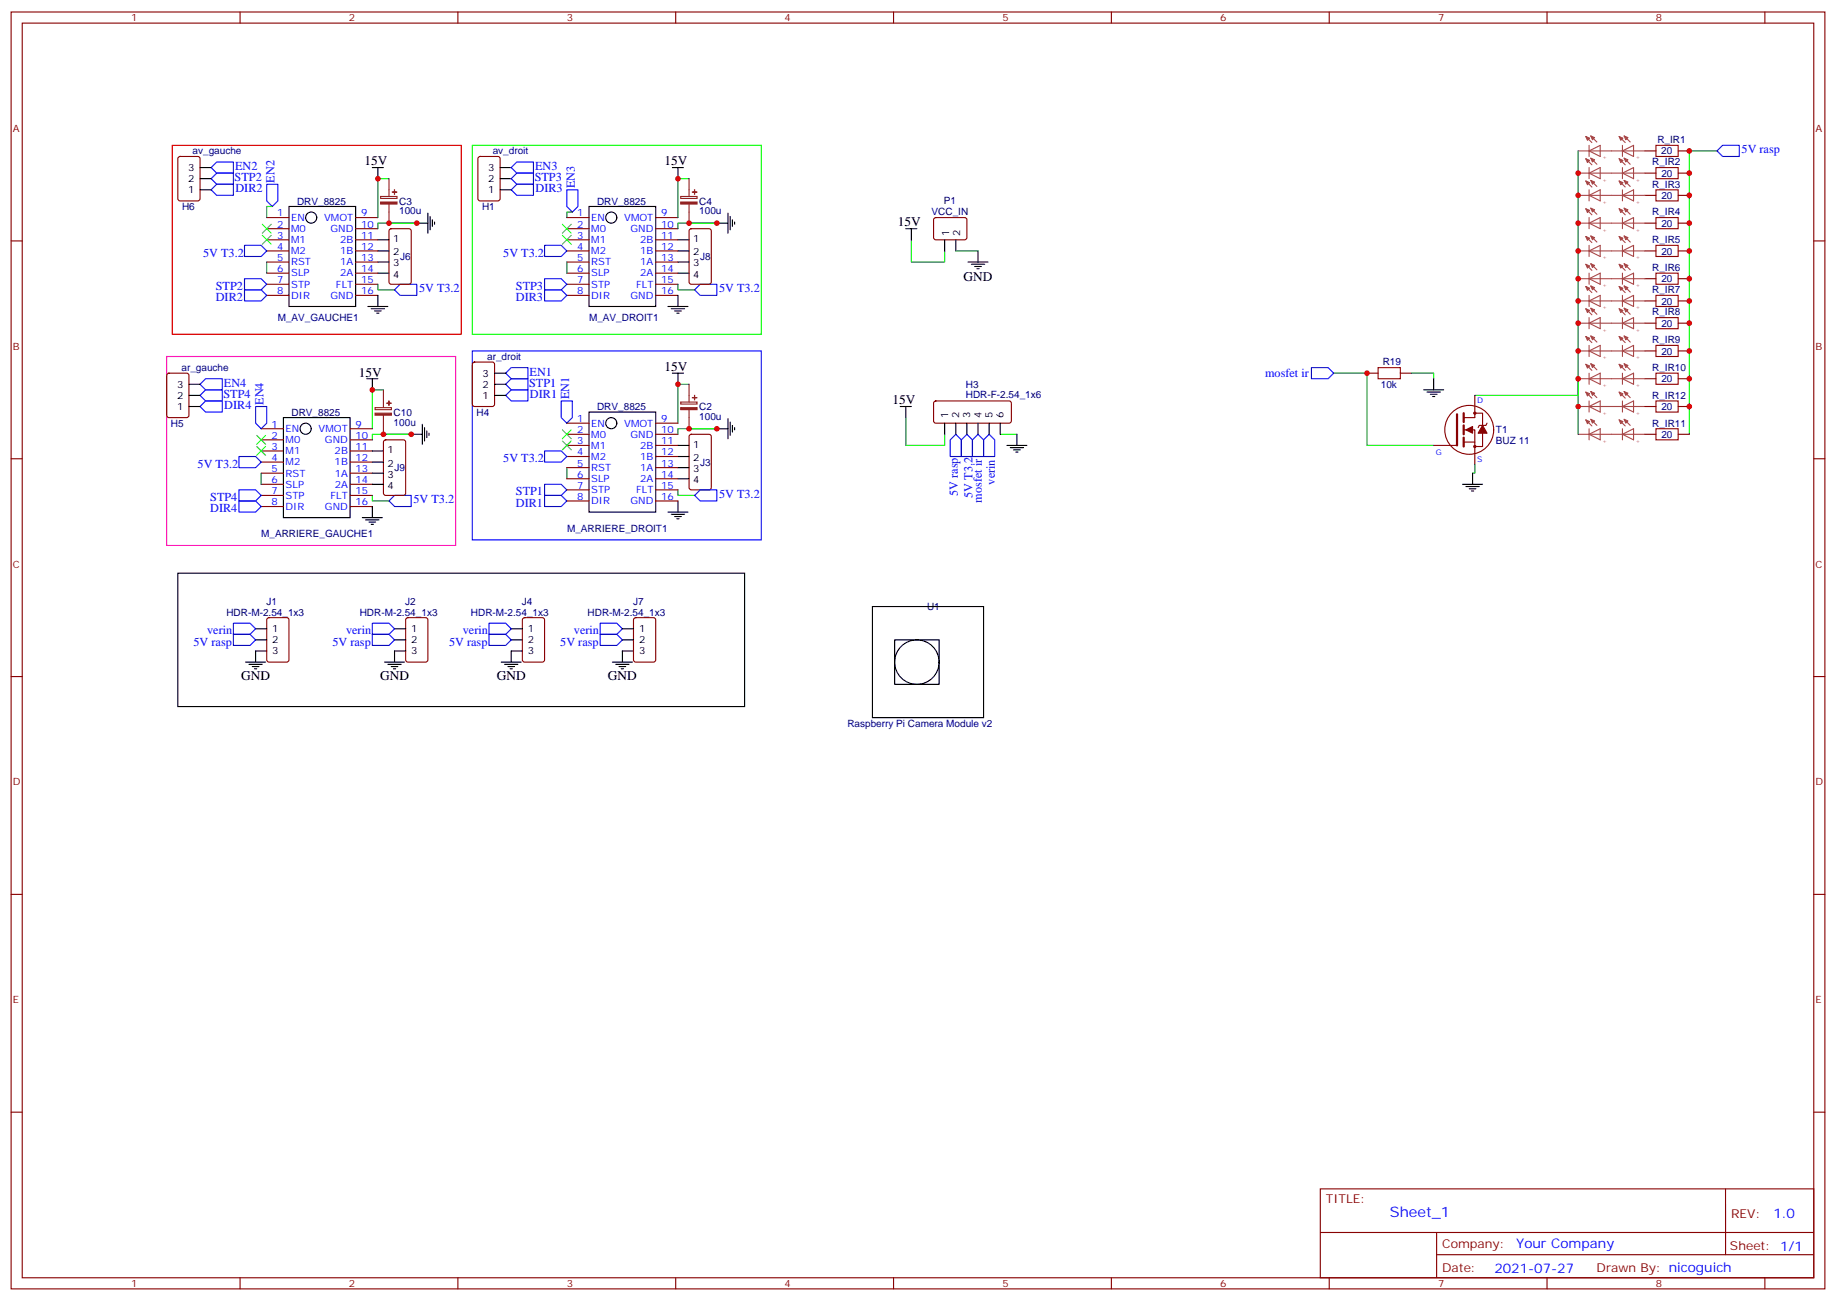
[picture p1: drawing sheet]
<svg xmlns="http://www.w3.org/2000/svg" width="583mm" height="413mm" viewBox="0 0 583 413" stroke-linecap="round" stroke-linejoin="round" font-family="sans-serif">
<g fill="none" stroke="#870000" stroke-width=".35">
<path d="M3.5 3.8h575.8v405.4h-575.8zM7.1 7.3h568.6v398.3h-568.6zM76.2 3.8v3.5M145.3 3.8v3.5M214.5 3.8v3.5M283.6 3.8v3.5M352.8 3.8v3.5M421.9 3.8v3.5M491.1 3.8v3.5M560.2 3.8v3.5M56.7 49.9l.4-.2h5.7l.6 .4 .1 13-.5 .6-5.9 .1-.6-.5-.1-12.9zM151.9 49.9l.5-.2h5.6l.7 .4v13l-.4 .6-5.9 .1-.7-.5v-12.9z"/>
<path d="M522.1 47.9h3.5M522.1 55h3.5M532.7 47.9h3.5M532.7 55h3.5M3.5 76.5h3.6M84.7 69.1h7M84.7 72.6h7M84.7 76.1h7M84.7 79.7h7M112.9 69.1h7M112.9 72.6h7M112.9 76.1h7"/>
<path d="M112.9 79.7h7M123.7 72.8l.5-.2h5.6l.7 .4v16.5l-.4 .7h-5.9l-.7-.4v-16.5zM179.9 69.1h7.1M179.9 72.6h7.1M179.9 76.1h7.1M179.9 79.7h7.1M208.1 69.1h7.1M208.1 72.6h7.1M208.1 76.1h7.1M208.1 79.7h7.1M219 72.8l.4-.2h5.7l.6 .4 .1 16.5-.5 .7h-5.9l-.6-.4-.1-16.5zM296.6 69.3l.4-.2h9.5l.4 .7v5.9l-.7 .4h-9.4l-.5-.7v-5.6z"/>
<path d="M522.1 79.7h3.5M522.1 62h3.5M522.1 70.8h3.5M532.7 79.7h3.5M532.7 62h3.5M532.7 70.8h3.5M575.7 76.5h3.6M84.7 83.2h7M84.7 86.7h7M84.7 90.2h7M84.7 93.8h7M112.9 83.2h7"/>
<path d="M112.9 86.7h7M112.9 90.2h7M112.9 93.8h7M179.9 83.2h7.1M179.9 86.7h7.1M179.9 90.2h7.1M179.9 93.8h7.1M208.1 83.2h7.1M208.1 86.7h7.1M208.1 90.2h7.1M208.1 93.8h7.1M522.1 88.5h3.5"/>
<path d="M522.1 95.5h3.5M532.7 88.5h3.5M532.7 95.5h3.5M53.2 118.7l.4-.2h5.7l.6 .4 .1 13-.5 .6-5.9 .1-.6-.5-.1-12.9zM150.2 115.1l.4-.2h5.7l.6 .5 .1 12.9-.5 .7h-5.9l-.6-.4-.1-13zM433.9 118.5h3.5M444.5 118.5h3.5M522.1 102.6h3.5M522.1 111.4h3.5M532.7 102.6h3.5M532.7 111.4h3.5M82.9 136.1h7.1"/>
<path d="M82.9 139.6h7.1M111.1 136.1h7.1M111.1 139.6h7.1M121.9 139.8l.5-.2h5.7l.6 .5 .1 16.5-.5 .6-5.9 .1-.6-.5-.1-16.5zM179.9 134.3h7.1M179.9 137.9h7.1M208.1 134.3h7.1M208.1 137.9h7.1M219 138.1l.4-.2h5.7l.6 .4 .1 16.5-.5 .6-5.9 .1-.6-.5-.1-16.4zM296.6 127.5l.4-.2h23.6l.4 .7v5.9l-.7 .4h-23.5l-.5-.7v-5.6zM464.6 136.5h3.5v3.8M468.1 131.2h2.5v3.8"/>
<path d="M468.1 125.5v7.1h-3.5M470.6 137.5v4.2h-2.5M472 134.3l-.3 .7h-2.2l-.3 .7M522.1 137.9h3.5M522.1 120.2h3.5M522.1 129h3.5M532.7 137.9h3.5M532.7 120.2h3.5M532.7 129h3.5M3.5 145.6h3.6M82.9 143.2h7.1M82.9 146.7h7.1"/>
<path d="M82.9 150.2h7.1M82.9 153.7h7.1M82.9 157.3h7.1M111.1 143.2h7.1M111.1 146.7h7.1M111.1 150.2h7.1M111.1 153.7h7.1M111.1 157.3h7.1M179.9 141.4h7.1M179.9 144.9h7.1M179.9 148.4h7.1M179.9 152h7.1"/>
<path d="M179.9 155.5h7.1M179.9 159h7.1M208.1 141.4h7.1M208.1 144.9h7.1M208.1 148.4h7.1M208.1 152h7.1M208.1 155.5h7.1M208.1 159h7.1M455.1 141.4h7M464.6 140.3h3.5M468.1 140.3v7.1M575.7 145.6h3.6"/>
<path d="M82.9 160.8h7.1M111.1 160.8h7.1M84.9 196.3l.5-.2h5.6l.7 .4v13l-.4 .6-5.9 .1-.7-.5v-12.9zM129 196.3l.5-.2h5.6l.7 .4v13l-.4 .6-5.9 .1-.7-.5v-12.9zM166 196.3l.5-.2h5.7l.6 .4 .1 13-.5 .6-5.9 .1-.6-.5-.1-12.9zM201.3 196.3l.5-.2h5.6l.7 .4v13l-.4 .6-5.9 .1-.7-.5v-12.9zM3.5 214.8h3.6M575.7 214.8h3.6M3.5 283.9h3.6M575.7 283.9h3.6M3.5 353.1h3.6M575.7 353.1h3.6"/>
<path d="M419.1 377.4h156.6v28.2h-156.6zM547.7 377.4v20.9M419.1 391.2h156.5M456 398.3h119.6M456 391.2v14.2M76.2 405.6v3.6M145.3 405.6v3.6M214.5 405.6v3.6M283.6 405.6v3.6M352.8 405.6v3.6M421.9 405.6v3.6M491.1 405.6v3.6"/>
<path d="M560.2 405.6v3.6"/>
<circle cx="466.4" cy="136.5" r="7.8"/>
</g>
<g fill="none" stroke="#000" stroke-width=".35">
<path d="M63.5 53.2h3.5M63.5 56.7h3.5M118.2 53.2h3.5M119.9 53.2v3.5M158.7 53.2h3.6M158.7 56.7h3.6M213.4 53.2h3.6M215.2 53.2v3.5M63.5 60.3h3.5M91.7 65.5h21.2v31.8h-21.2zM119.9 76.1h3.6M119.9 79.7h3.6"/>
<path d="M132.3 70.8h3.5M135.8 67.7v6.3M136.5 68.7v4.3M137.2 69.8v2.1M137.9 70.5v.7M158.7 60.3h3.6M187 65.5h21.1v31.8h-21.1zM215.2 76.1h3.5M215.2 79.7h3.5M227.5 70.8h3.6M231.1 67.7v6.3M231.8 68.7v4.3"/>
<path d="M232.5 69.8v2.1M233.2 70.5v.7M287.5 72.6h3.5M289.3 72.6v3.5M299.9 76.1v3.6M303.4 76.1v3.6M310.4 79.7v3.5M116.8 97.3h6.3M117.8 98h4.3M118.9 98.7h2.1M119.6 99.4h.7M119.9 83.2h3.6"/>
<path d="M119.9 86.7h3.6M119.9 93.8v3.5M212 97.3h6.4M213.1 98h4.2M214.1 98.7h2.2M214.8 99.4h.7M215.2 93.8v3.5M215.2 83.2h3.5M215.2 86.7h3.5M307.3 83.2h6.3M308.3 83.9h4.3M309.4 84.6h2.1"/>
<path d="M310.1 85.3h.7M157 118.5h3.5M213.4 118.5h3.6M215.2 118.5v3.5M60 125.5h3.5M60 122h3.5M60 129h3.5M90 132.6h21.1v31.7h-21.1zM116.4 120.2h3.5M118.2 120.2v3.6M130.5 137.9h3.6M134.1 134.7v6.3"/>
<path d="M134.8 135.7v4.3M135.5 136.8v2.1M136.2 137.5v.7M157 125.5h3.5M157 122h3.5M187 130.8h21.1v31.8h-21.1zM227.5 136.1h3.6M231.1 132.9v6.4M231.8 134v4.2M232.5 135v2.2M233.2 135.7v.8M285.8 129h3.5"/>
<path d="M287.5 129v3.6M299.9 134.3v3.6M303.4 134.3v3.6M306.9 134.3v3.6M310.4 134.3v3.6M314 134.3v3.6M317.5 134.3v3.6M322.8 137.9v3.5M451.9 123.8h6.4M453 124.5h4.2M454 125.2h2.1M454.7 125.9h.7"/>
<path d="M455.1 120.2v3.6M118.2 143.2h3.5M118.2 146.7h3.5M118.2 150.2h3.5M118.2 153.7h3.5M215.2 159v3.6M215.2 141.4h3.5M215.2 144.9h3.5M215.2 148.4h3.5M215.2 152h3.5M319.6 141.4h6.4M320.7 142.1h4.2"/>
<path d="M321.7 142.8h2.1M322.4 143.5h.7M464.3 153.7h6.3M465.3 154.4h4.2M466.4 155.2h2.1M467.1 155.9h.7M467.4 150.2v3.5M115 164.3h6.4M116.1 165h4.2M117.1 165.7h2.1M117.8 166.4h.7M118.2 160.8v3.5"/>
<path d="M212 162.6h6.4M213.1 163.3h4.2M214.1 164h2.2M214.8 164.7h.7M56.4 182h180v42.3h-180zM81.1 199.6h3.6M125.2 199.6h3.6M162.3 199.6h3.5M197.6 199.6h3.5M276.9 192.5h35.3v35.3h-35.3zM78 210.2h6.3M79 210.9h4.3"/>
<path d="M80.1 211.6h2.1M80.8 212.3h.7M81.1 203.1h3.6M84.7 206.7h-3.6v3.5M122.1 210.2h6.3M123.1 210.9h4.3M124.2 211.6h2.1M124.9 212.3h.7M125.2 203.1h3.6M128.8 206.7h-3.6v3.5M159.1 210.2h6.4M160.2 210.9h4.2"/>
<path d="M161.2 211.6h2.1M161.9 212.3h.7M162.3 203.1h3.5M165.8 206.7h-3.5v3.5M194.4 210.2h6.3M195.4 210.9h4.3M196.5 211.6h2.1M197.2 212.3h.7M197.6 203.1h3.5M201.1 206.7h-3.5v3.5M284 203.1h14.1v14.1h-14.1z"/>
<circle cx="98.8" cy="69.1" r="1.76"/>
<circle cx="194" cy="69.1" r="1.76"/>
<circle cx="97" cy="136.1" r="1.76"/>
<circle cx="194" cy="134.3" r="1.76"/>
<circle cx="291" cy="210.2" r="7.1"/>
</g>
<g fill="none" stroke="#008700" stroke-width=".35">
<path d="M123.5 56.7h-3.6v12.4M218.7 56.7h-3.5v12.4M500.9 47.9v77.6h-32.8M545 47.9h-8.8v90M86.4 65.5h-1.7v3.6M123.5 70.8h8.8h-12.4v1.8M181.7 67.3h-1.8v1.8M218.7 70.8h8.8h-12.3v1.8M289.3 76.1v7.1h10.6v-3.5M303.4 79.7h7M84.7 83.2v3.5M119.9 90.2v1.8h5.3"/>
<path d="M179.9 83.2v3.5M215.2 90.2v1.8h5.3M423.3 118.5h10.6v22.9h21.2M448 118.5h7.1v1.7M121.7 137.9h8.8h-12.3v1.7M121.7 123.8h-3.5v12.3M218.7 136.1h8.8h-12.3v1.8M218.7 122h-3.5v12.3M287.5 132.6v8.8h12.4v-3.5M317.5 137.9h5.3M500.9 120.2v17.7M82.9 150.2v3.5"/>
<path d="M118.2 157.3v1.7h5.3M179.9 148.4v3.6M215.2 155.5v1.8h5.3M468.1 147.4v2.8h-.7"/>
</g>
<path d="M123.5 56.7v5.7M218.7 56.7v5.7M120.8 62.4h5.2v.6h-5.2zM123.5 64.8v6M216.1 62.4h5.2v.6h-5.2zM218.7 64.8v6M119.1 129.4h5.1v.6h-5.1zM121.7 123.8v5.6M121.7 131.9v6M216.1 127.6h5.2v.7h-5.2zM218.7 122v5.6M218.7 130.1v6" fill="none" stroke="#8c2424" stroke-width=".35"/>
<g fill="#8c2424" stroke="#8c2424" stroke-width=".35">
<path d="M119.1 131.2h5.1v.6h-5.1z"/>
<path d="M122.8 128h1.4z"/>
<path d="M123.4 127.3l.1 1.4z"/>
<path d="M216.1 64.1h5.2v.7h-5.2z"/>
<path d="M219.8 61h1.4z"/>
<path d="M220.5 60.3v1.4z"/>
<path d="M120.8 64.1h5.2v.7h-5.2z"/>
<path d="M124.5 61h1.4z"/>
<path d="M125.2 60.3v1.4z"/>
<path d="M216.1 129.4h5.2v.6h-5.2z"/>
<path d="M219.8 126.2l1.4 .1z"/>
<path d="M220.5 125.5v1.4z"/>
</g>
<g fill="none" stroke="#00f" stroke-width=".35">
<path d="M68.8 58.5h5.3v3.5h-5.3l-1.8-1.7zM68.8 55h5.3v3.5h-5.3l-1.8-1.8zM68.8 51.4h5.3v3.6h-5.3l-1.8-1.8zM84.7 58.5h3.5v5.3l-1.8 1.7-1.7-1.7zM164 51.4h5.3v3.6h-5.3l-1.7-1.8zM164 55h5.3v3.5h-5.3l-1.7-1.8zM164 58.5h5.3v3.5h-5.3l-1.7-1.7zM545 47.9l1.8-1.8h5.3v3.6h-5.3zM77.6 77.9h5.3l1.8 1.8-1.8 1.7h-5.3zM172.9 77.9h5.3l1.7 1.8-1.7 1.7h-5.3zM179.9 60.3h3.5v5.2l-1.7 1.8-1.8-1.8zM77.6 88.5h5.3l1.8 1.7-1.8 1.8h-5.3z"/>
<path d="M77.6 92h5.3l1.8 1.8-1.8 1.7h-5.3zM125.2 92l1.8-1.8h5.3v3.6h-5.3zM172.9 88.5h5.3l1.7 1.7-1.7 1.8h-5.3zM172.9 92h5.3l1.7 1.8-1.7 1.7h-5.3zM222.2 90.2h5.3v3.6h-5.3l-1.7-1.8zM149.9 111.4h91.8v60h-91.8zM162.3 116.7h5.3v3.5h-5.3l-1.8-1.7zM416.3 116.7h5.3l1.7 1.8-1.7 1.7h-5.3zM63.5 129l1.8-1.7h5.3v3.5h-5.3zM63.5 125.5l1.8-1.7h5.3v3.5h-5.3zM63.5 122l1.8-1.8h5.3v3.6h-5.3zM81.1 129h3.6v5.3l-1.8 1.8-1.8-1.8z"/>
<path d="M160.5 125.5l1.8-1.7h5.3v3.5h-5.3zM160.5 122l1.8-1.8h5.3v3.6h-5.3zM178.2 127.3h3.5v5.3l-1.8 1.7-1.7-1.7zM303.4 137.9l1.8 1.7v5.3h-3.6v-5.3zM306.9 137.9l1.8 1.7v5.3h-3.5v-5.3zM310.4 137.9l1.8 1.7v5.3h-3.5v-5.3zM314 137.9l1.7 1.7v5.3h-3.5v-5.3zM75.8 155.5h5.3l1.8 1.8-1.8 1.7h-5.3zM75.8 159h5.3l1.8 1.8-1.8 1.8h-5.3zM75.8 144.9h5.3l1.8 1.8-1.8 1.7h-5.3zM123.5 159l1.7-1.7h5.3v3.5h-5.3zM172.9 157.3h5.3l1.7 1.7-1.7 1.8h-5.3z"/>
<path d="M172.9 153.7h5.3l1.7 1.8-1.7 1.8h-5.3zM172.9 143.2h5.3l1.7 1.7-1.7 1.8h-5.3zM220.5 157.3l1.7-1.8h5.3v3.5h-5.3zM74.1 197.8h5.3l1.7 1.8-1.7 1.8h-5.3zM118.2 197.8h5.3l1.7 1.8-1.7 1.8h-5.3zM155.2 197.8h5.3l1.8 1.8-1.8 1.8h-5.3zM190.5 197.8h5.3l1.8 1.8-1.8 1.8h-5.3zM74.1 201.4h5.3l1.7 1.7-1.7 1.8h-5.3zM118.2 201.4h5.3l1.7 1.7-1.7 1.8h-5.3zM155.2 201.4h5.3l1.8 1.7-1.8 1.8h-5.3zM190.5 201.4h5.3l1.8 1.7-1.8 1.8h-5.3z"/>
</g>
<path d="M52.9 113.2h91.7v59.9h-91.7z" fill="none" stroke="#f0f" stroke-width=".35"/>
<path d="M149.9 46.1h91.8v60h-91.8z" fill="none" stroke="#0f0" stroke-width=".35"/>
<path d="M54.7 46.1h91.7v60h-91.7z" fill="none" stroke="#f00" stroke-width=".35"/>
<path d="M462.5 131.5v9.9M464.6 131.2v2.8M464.6 135v2.9M464.6 138.9v2.8" fill="none" stroke="#870000" stroke-width=".71"/>
<g fill="#870000" stroke="#870000" stroke-width=".35">
<path d="M465.3 136.5l2.1-1.1v2.1z"/>
<path d="M470.6 135l1.4 2.5h-2.8z"/>
<circle cx="468.1" cy="131.2" r=".35"/>
<circle cx="468.1" cy="141.7" r=".35"/>
</g>
<g fill="none" stroke="#a10000" stroke-width=".35">
<path d="M525.6 46.1h7.1v3.6h-7.1zM525.6 53.2h7.1v3.5h-7.1zM525.6 60.3h7.1v3.5h-7.1zM525.6 69.1h7.1v3.5h-7.1zM525.6 77.9h7.1v3.5h-7.1zM525.6 86.7h7.1v3.5h-7.1zM525.6 93.8h7.1v3.5h-7.1zM437.4 116.7h7.1v3.5h-7.1zM525.6 100.8h7.1v3.6h-7.1zM525.6 109.6h7.1v3.6h-7.1zM525.6 118.5h7.1v3.5h-7.1zM525.6 136.1h7.1v3.5h-7.1z"/>
<path d="M525.6 127.3h7.1v3.5h-7.1z"/>
</g>
<g fill="none" stroke="#3c3" stroke-width=".35">
<path d="M83.3 74.7l2.8 2.8M83.3 71.2l2.8 2.8M86.1 74.7l-2.8 2.8M86.1 71.2l-2.8 2.8M178.5 74.7l2.8 2.8M178.5 71.2l2.8 2.8M181.3 74.7l-2.8 2.8M181.3 71.2l-2.8 2.8M81.5 138.2l2.8 2.8M84.3 138.2l-2.8 2.8M178.5 140l2.8 2.8M178.5 136.5l2.8 2.8"/>
<path d="M181.3 140l-2.8 2.8M181.3 136.5l-2.8 2.8M81.5 141.7l2.8 2.9M84.3 141.7l-2.8 2.9"/>
</g>
<g fill="none" stroke="#a64a4a" stroke-width=".35">
<path d="M500.9 47.9h7M500.9 55h7M503.4 43.3l1.9 2M503.4 50.4l1.9 1.9M503.4 57.4l1.9 2M504.4 47.9l3.5-1.8v3.6zM504.4 46.1v3.6M504.4 53.2v3.5M504.4 55l3.5-1.8v3.5zM504.9 43.1l2 2M504.9 50.2l2 1.9M504.9 57.3l2 1.9"/>
<path d="M508.1 47.9h10.4M508.1 55h10.4M513.9 43.3l2 2M513.9 50.4l2 1.9M513.9 57.4l2 2M515 47.9l3.5-1.8v3.6zM515 46.1v3.6M515 53.2v3.5M515 55l3.5-1.8v3.5zM515.5 43.1l2 2M515.5 50.2l2 1.9M515.5 57.3l2 1.9"/>
<path d="M518.6 47.9h3.5M518.6 55h3.5M500.9 62h7M500.9 70.8h7M500.9 79.7h7M503.4 66.3l1.9 1.9M503.4 75.1l1.9 1.9M504.4 60.3v3.5M504.4 69.1v3.5M504.4 77.9v3.5M504.4 62l3.5-1.7v3.5zM504.4 70.8l3.5-1.7v3.5z"/>
<path d="M504.4 79.7l3.5-1.8v3.5zM504.9 66.1l2 1.9M504.9 74.9l2 1.9M508.1 62h10.4M508.1 70.8h10.4M508.1 79.7h10.4M513.9 66.3l2 1.9M513.9 75.1l2 1.9M515 60.3v3.5M515 69.1v3.5M515 77.9v3.5M515 62l3.5-1.7v3.5z"/>
<path d="M515 70.8l3.5-1.7v3.5zM515 79.7l3.5-1.8v3.5zM515.5 66.1l2 1.9M515.5 74.9l2 1.9M518.6 62h3.5M518.6 70.8h3.5M518.6 79.7h3.5M500.9 88.5h7M500.9 95.5h7M503.4 83.9l1.9 1.9M503.4 90.9l1.9 2M503.4 98l1.9 1.9"/>
<path d="M504.4 86.7v3.5M504.4 93.8v3.5M504.4 88.5l3.5-1.8v3.5zM504.4 95.5l3.5-1.7v3.5zM504.9 83.7l2 2M504.9 90.8l2 1.9M504.9 97.8l2 2M508.1 88.5h10.4M508.1 95.5h10.4M513.9 83.9l2 1.9M513.9 90.9l2 2M513.9 98l2 1.9"/>
<path d="M515 86.7v3.5M515 93.8v3.5M515 88.5l3.5-1.8v3.5zM515 95.5l3.5-1.7v3.5zM515.5 83.7l2 2M515.5 90.8l2 1.9M515.5 97.8l2 2M518.6 88.5h3.5M518.6 95.5h3.5M500.9 102.6h7M500.9 111.4h7M503.4 106.8l1.9 2"/>
<path d="M503.4 115.6l1.9 2M504.4 100.8v3.6M504.4 109.6v3.6M504.4 118.5v3.5M504.4 102.6l3.5-1.8v3.6zM504.4 111.4l3.5-1.8v3.6zM504.9 106.6l2 2M504.9 115.5l2 1.9M508.1 102.6h10.4M508.1 111.4h10.4M513.9 106.8l2 2M513.9 115.6l2 2"/>
<path d="M515 100.8v3.6M515 109.6v3.6M515 118.5v3.5M515 102.6l3.5-1.8v3.6zM515 111.4l3.5-1.8v3.6zM515.5 106.6l2 2M515.5 115.5l2 1.9M518.6 102.6h3.5M518.6 111.4h3.5M500.9 120.2h7M500.9 137.9h7M500.9 129h7"/>
<path d="M503.4 133.3l1.9 1.9M503.4 124.5l1.9 1.9M504.4 127.3v3.5M504.4 136.1v3.5M504.4 120.2l3.5-1.7v3.5zM504.4 129l3.5-1.7v3.5zM504.4 137.9l3.5-1.8v3.5zM504.9 124.3l2 1.9M504.9 133.1l2 1.9M508.1 120.2h10.4M508.1 137.9h10.4M508.1 129h10.4"/>
<path d="M513.9 124.5l2 1.9M513.9 133.3l2 1.9M515 127.3v3.5M515 136.1v3.5M515 120.2l3.5-1.7v3.5zM515 129l3.5-1.7v3.5zM515 137.9l3.5-1.8v3.5zM515.5 133.1l2 1.9M515.5 124.3l2 1.9M518.6 120.2h3.5M518.6 137.9h3.5M518.6 129h3.5"/>
</g>
<g fill="#a64a4a" stroke="#a64a4a" stroke-width=".32">
<path d="M515.5 43.1l1.3 .6-.7 .7z"/>
<path d="M513.9 43.3l1.3 .6-.7 .7z"/>
<path d="M504.9 43.1l1.3 .6-.7 .7z"/>
<path d="M503.4 43.3l1.2 .6-.7 .7z"/>
<path d="M504.9 50.2l1.3 .5-.7 .7z"/>
<path d="M503.4 50.4l1.2 .5-.7 .7z"/>
<path d="M515.5 50.2l1.3 .5-.7 .7z"/>
<path d="M513.9 50.4l1.3 .5-.7 .7z"/>
<path d="M504.9 57.3l1.3 .5-.7 .7z"/>
<path d="M503.4 57.4l1.2 .6-.7 .7z"/>
<path d="M515.5 57.3l1.3 .5-.7 .7z"/>
<path d="M513.9 57.4l1.3 .6-.7 .7z"/>
<path d="M504.9 66.1l1.3 .5-.7 .7z"/>
<path d="M503.4 66.3l1.2 .5-.7 .7z"/>
<path d="M515.5 66.1l1.3 .5-.7 .7z"/>
<path d="M513.9 66.3l1.3 .5-.7 .7z"/>
<path d="M504.9 74.9l1.3 .5-.7 .7z"/>
<path d="M503.4 75.1l1.2 .5-.7 .7z"/>
<path d="M515.5 74.9l1.3 .5-.7 .7z"/>
<path d="M513.9 75.1l1.3 .5-.7 .7z"/>
<path d="M504.9 83.7l1.3 .5-.7 .7z"/>
<path d="M503.4 83.9l1.2 .5-.7 .7z"/>
<path d="M515.5 83.7l1.3 .5-.7 .7z"/>
<path d="M513.9 83.9l1.3 .5-.7 .7z"/>
<path d="M504.9 90.8l1.3 .5-.7 .7z"/>
<path d="M503.4 90.9l1.2 .6-.7 .7z"/>
<path d="M515.5 90.8l1.3 .5-.7 .7z"/>
<path d="M513.9 90.9l1.3 .6-.7 .7z"/>
<path d="M504.9 97.8l1.3 .6-.7 .7z"/>
<path d="M503.4 98l1.2 .5-.7 .7z"/>
<path d="M515.5 97.8l1.3 .6-.7 .7z"/>
<path d="M513.9 98l1.3 .5-.7 .7z"/>
<path d="M504.9 106.6l1.3 .6-.7 .7z"/>
<path d="M503.4 106.8l1.2 .6-.7 .7z"/>
<path d="M515.5 106.6l1.3 .6-.7 .7z"/>
<path d="M513.9 106.8l1.3 .6-.7 .7z"/>
<path d="M504.9 115.5l1.3 .5-.7 .7z"/>
<path d="M503.4 115.6l1.2 .6-.7 .7z"/>
<path d="M515.5 115.5l1.3 .5-.7 .7z"/>
<path d="M513.9 115.6l1.3 .6-.7 .7z"/>
<path d="M515.5 133.1l1.3 .5-.7 .7z"/>
<path d="M513.9 133.3l1.3 .5-.7 .7z"/>
<path d="M504.9 133.1l1.3 .5-.7 .7z"/>
<path d="M503.4 133.3l1.2 .5-.7 .7z"/>
<path d="M515.5 124.3l1.3 .5-.7 .7z"/>
<path d="M513.9 124.5l1.3 .5-.7 .7z"/>
<path d="M504.9 124.3l1.3 .5-.7 .7z"/>
<path d="M503.4 124.5l1.2 .5-.7 .7z"/>
</g>
<g fill="#c00">
<circle cx="118.2" cy="123.8" r=".88"/>
<circle cx="121.7" cy="137.9" r=".88"/>
<circle cx="130.5" cy="137.9" r=".88"/>
<circle cx="215.2" cy="56.7" r=".88"/>
<circle cx="218.7" cy="70.8" r=".88"/>
<circle cx="227.5" cy="70.8" r=".88"/>
<circle cx="119.9" cy="56.7" r=".88"/>
<circle cx="123.5" cy="70.8" r=".88"/>
<circle cx="132.3" cy="70.8" r=".88"/>
<circle cx="227.5" cy="136.1" r=".88"/>
<circle cx="218.7" cy="136.1" r=".88"/>
<circle cx="215.2" cy="122" r=".88"/>
<circle cx="433.9" cy="118.5" r=".88"/>
<circle cx="536.2" cy="47.9" r=".88"/>
<circle cx="536.2" cy="55" r=".88"/>
<circle cx="536.2" cy="62" r=".88"/>
<circle cx="536.2" cy="70.8" r=".88"/>
<circle cx="536.2" cy="79.7" r=".88"/>
<circle cx="536.2" cy="88.5" r=".88"/>
<circle cx="536.2" cy="95.5" r=".88"/>
<circle cx="536.2" cy="102.6" r=".88"/>
<circle cx="536.2" cy="111.4" r=".88"/>
<circle cx="500.9" cy="55" r=".88"/>
<circle cx="500.9" cy="62" r=".88"/>
<circle cx="500.9" cy="70.8" r=".88"/>
<circle cx="500.9" cy="79.7" r=".88"/>
<circle cx="500.9" cy="88.5" r=".88"/>
<circle cx="500.9" cy="95.5" r=".88"/>
<circle cx="500.9" cy="102.6" r=".88"/>
<circle cx="500.9" cy="120.2" r=".88"/>
<circle cx="500.9" cy="111.4" r=".88"/>
<circle cx="536.2" cy="120.2" r=".88"/>
<circle cx="536.2" cy="129" r=".88"/>
<circle cx="500.9" cy="129" r=".88"/>
</g>
<text font-size="4.6" fill="#00f" x="441.2" y="386.4">Sheet_1</text>
<g font-size="4.2">
<text x="115.7" y="52.5">15V</text>
<text x="211" y="52.5">15V</text>
<text x="285" y="71.9">15V</text>
<text x="305.9" y="89.3">GND</text>
<text x="113.9" y="119.5">15V</text>
<text x="211" y="117.8">15V</text>
<text x="283.3" y="128.3">15V</text>
<text x="76.6" y="215.8">GND</text>
<text x="120.6" y="215.8">GND</text>
<text x="157.7" y="215.8">GND</text>
<text x="193" y="215.8">GND</text>
</g>
<g font-size="4.2" fill="#00f">
<text x="562.9" y="386.7">1.0</text>
<text x="481.3" y="396.2">Your Company</text>
<text x="474.4" y="404">2021-07-27</text>
</g>
<g font-size="3.9" fill="#00f">
<text x="74.6" y="54">EN2</text>
<text x="169.9" y="54">EN3</text>
<text x="552.8" y="48.6">5V rasp</text>
<text x="74.5" y="57.5">STP2</text>
<text x="87.2" y="58" transform="rotate(-90 87.2 58)">EN2</text>
<text x="169.7" y="57.5">STP3</text>
<text x="182.4" y="59.7" transform="rotate(-90 182.4 59.7)">EN3</text>
<text x="74.7" y="61">DIR2</text>
<text x="170" y="61">DIR3</text>
<text x="64.5" y="81.5">5V T3.2</text>
<text x="159.7" y="81.5">5V T3.2</text>
<text x="68.5" y="92">STP2</text>
<text x="68.5" y="95.5">DIR2</text>
<text x="133" y="92.7">5V T3.2</text>
<text x="163.8" y="92">STP3</text>
<text x="163.8" y="95.5">DIR3</text>
<text x="228.3" y="92.7">5V T3.2</text>
<text x="168.1" y="119.2">EN1</text>
<text x="401.6" y="119.7">mosfet ir</text>
<text x="71.1" y="122.7">EN4</text>
<text x="168" y="122.7">STP1</text>
<text x="71" y="126.3">STP4</text>
<text x="71.2" y="129.8">DIR4</text>
<text x="83.6" y="128.5" transform="rotate(-90 83.6 128.5)">EN4</text>
<text x="168.2" y="126.3">DIR1</text>
<text x="180.7" y="126.7" transform="rotate(-90 180.7 126.7)">EN1</text>
<text x="62.7" y="148.5">5V T3.2</text>
<text x="159.7" y="146.7">5V T3.2</text>
<text x="315.7" y="153.8" transform="rotate(-90 315.7 153.8)">verin</text>
<text x="66.7" y="159">STP4</text>
<text x="131.2" y="159.7">5V T3.2</text>
<text x="163.8" y="160.8">DIR1</text>
<text x="163.8" y="157.3">STP1</text>
<text x="228.3" y="158">5V T3.2</text>
<text x="304" y="157.4" transform="rotate(-90 304 157.4)">5V rasp</text>
<text x="308.7" y="158" transform="rotate(-90 308.7 158)">5V T3.2</text>
<text x="311.7" y="159.6" transform="rotate(-90 311.7 159.6)">mosfet ir</text>
<text x="66.7" y="162.6">DIR4</text>
<text x="65.8" y="201.4">verin</text>
<text x="109.9" y="201.4">verin</text>
<text x="146.9" y="201.4">verin</text>
<text x="182.2" y="201.4">verin</text>
<text x="61.4" y="204.9">5V rasp</text>
<text x="105.5" y="204.9">5V rasp</text>
<text x="142.6" y="204.9">5V rasp</text>
<text x="177.8" y="204.9">5V rasp</text>
</g>
<g font-size="3.9" fill="#800">
<text x="420.9" y="382">TITLE:</text>
<text x="549.5" y="386.7">REV:</text>
<text x="457.8" y="396.2">Company:</text>
<text x="549.1" y="396.8">Sheet: 1/1</text>
<text x="457.8" y="403.9">Date:</text>
<text x="506.8" y="403.9">Drawn By: nicoguich</text>
</g>
<g font-size="3.2" fill="#800">
<text x="41.6" y="6.8">1</text>
<text x="110.8" y="6.8">2</text>
<text x="179.9" y="6.8">3</text>
<text x="249.1" y="6.8">4</text>
<text x="318.2" y="6.8">5</text>
<text x="387.3" y="6.8">6</text>
<text x="456.5" y="6.8">7</text>
<text x="525.6" y="6.8">8</text>
<text x="4.1" y="41.9">A</text>
<text x="576.3" y="41.9">A</text>
<text x="4.1" y="111.1">B</text>
<text x="576.3" y="111.1">B</text>
<text x="4.1" y="180.2">C</text>
<text x="576.3" y="180.2">C</text>
<text x="4.1" y="249.3">D</text>
<text x="576.3" y="249.3">D</text>
<text x="4.1" y="318.5">E</text>
<text x="576.3" y="318.5">E</text>
<text x="41.6" y="408.6">1</text>
<text x="110.8" y="408.6">2</text>
<text x="179.9" y="408.6">3</text>
<text x="249.1" y="408.6">4</text>
<text x="318.2" y="408.6">5</text>
<text x="387.3" y="408.6">6</text>
<text x="456.5" y="408.6">7</text>
<text x="525.6" y="408.6">8</text>
</g>
<g font-size="3.2" fill="#000080">
<text x="526.1" y="45.5">R_IR1</text>
<text x="61.1" y="49">av_gauche</text>
<text x="156.4" y="49">av_droit</text>
<text x="524.5" y="52.5">R_IR2</text>
<text x="527.3" y="49">20</text>
<text x="524.5" y="59.5">R_IR3</text>
<text x="527.4" y="56.1">20</text>
<text x="94.3" y="65">DRV_8825</text>
<text x="126.7" y="65">C3</text>
<text x="189.5" y="65">DRV_8825</text>
<text x="222" y="65">C4</text>
<text x="299.6" y="64.8">P1</text>
<text x="527.4" y="63.2">20</text>
<text x="57.8" y="66.7">H6</text>
<text x="126.7" y="68.1">100u</text>
<text x="153" y="66.7">H1</text>
<text x="222" y="68.1">100u</text>
<text x="295.7" y="68.4">VCC_IN</text>
<text x="524.5" y="68.4">R_IR4</text>
<text x="527.4" y="72">20</text>
<text x="524.5" y="77.2">R_IR5</text>
<text x="127" y="82.6">J6</text>
<text x="222.3" y="82.6">J8</text>
<text x="527.4" y="80.8">20</text>
<text x="524.5" y="86">R_IR6</text>
<text x="527.4" y="89.6">20</text>
<text x="524.5" y="93.1">R_IR7</text>
<text x="88.1" y="101.8">M_AV_GAUCHE1</text>
<text x="187" y="101.8">M_AV_DROIT1</text>
<text x="524.5" y="100.1">R_IR8</text>
<text x="527.4" y="96.7">20</text>
<text x="527.4" y="103.7">20</text>
<text x="524.5" y="108.9">R_IR9</text>
<text x="527.4" y="112.6">20</text>
<text x="57.6" y="117.8">ar_gauche</text>
<text x="154.6" y="114.3">ar_droit</text>
<text x="438.9" y="116">R19</text>
<text x="524.5" y="117.8">R_IR10</text>
<text x="306.6" y="123">H3</text>
<text x="438.3" y="123.1">10k</text>
<text x="527.4" y="121.4">20</text>
<text x="92.5" y="132">DRV_8825</text>
<text x="125" y="132">C10</text>
<text x="151.3" y="131.9">H4</text>
<text x="189.5" y="130.2">DRV_8825</text>
<text x="222" y="130.2">C2</text>
<text x="306.6" y="126.2">HDR-F-2.54_1x6</text>
<text x="524.5" y="126.6">R_IR12</text>
<text x="527.4" y="130.2">20</text>
<text x="54.3" y="135.5">H5</text>
<text x="125" y="135.1">100u</text>
<text x="222" y="133.3">100u</text>
<text x="474.8" y="137.6">T1</text>
<text x="524.5" y="135.4">R_IR11</text>
<text x="474.8" y="140.8">BUZ 11</text>
<text x="527.4" y="139">20</text>
<text x="125.3" y="149.6">J9</text>
<text x="222.3" y="147.8">J3</text>
<text x="82.9" y="170.6">M_ARRIERE_GAUCHE1</text>
<text x="180" y="168.8">M_ARRIERE_DROIT1</text>
<text x="71.9" y="195.4">HDR-M-2.54_1x3</text>
<text x="84.5" y="192.1">J1</text>
<text x="114.2" y="195.4">HDR-M-2.54_1x3</text>
<text x="128.6" y="192.1">J2</text>
<text x="149.5" y="195.4">HDR-M-2.54_1x3</text>
<text x="165.7" y="192.1">J4</text>
<text x="186.5" y="195.4">HDR-M-2.54_1x3</text>
<text x="201" y="192.1">J7</text>
<text x="294.3" y="193.6">U1</text>
<text x="269" y="230.6">Raspberry Pi Camera Module v2</text>
</g>
<g font-size="3.2">
<text x="59.7" y="54.3">3</text>
<text x="59.7" y="57.8">2</text>
<text x="155" y="54.3">3</text>
<text x="155" y="57.8">2</text>
<text x="59.7" y="61.3">1</text>
<text x="155" y="61.3">1</text>
<text x="124.8" y="76.8">1</text>
<text x="220" y="76.8">1</text>
<text x="301.3" y="74.8" transform="rotate(-90 301.3 74.8)">1</text>
<text x="304.8" y="74.8" transform="rotate(-90 304.8 74.8)">2</text>
<text x="124.8" y="81.1">2</text>
<text x="220" y="81.1">2</text>
<text x="124.8" y="84.6">3</text>
<text x="124.8" y="88.1">4</text>
<text x="220" y="84.6">3</text>
<text x="220" y="88.1">4</text>
<text x="153.2" y="119.5">3</text>
<text x="56.2" y="123">3</text>
<text x="153.2" y="123">2</text>
<text x="56.2" y="130.1">1</text>
<text x="56.2" y="126.6">2</text>
<text x="153.2" y="126.6">1</text>
<text x="300.9" y="132.6" transform="rotate(-90 300.9 132.6)">1</text>
<text x="304.4" y="132.6" transform="rotate(-90 304.4 132.6)">2</text>
<text x="308" y="132.6" transform="rotate(-90 308 132.6)">3</text>
<text x="311.5" y="132.6" transform="rotate(-90 311.5 132.6)">4</text>
<text x="315" y="132.6" transform="rotate(-90 315 132.6)">5</text>
<text x="318.6" y="132.6" transform="rotate(-90 318.6 132.6)">6</text>
<text x="123" y="143.9">1</text>
<text x="220" y="142.1">1</text>
<text x="123" y="148.1">2</text>
<text x="220" y="146.3">2</text>
<text x="220" y="149.9">3</text>
<text x="123" y="151.6">3</text>
<text x="123" y="155.2">4</text>
<text x="220" y="153.4">4</text>
<text x="86.4" y="200.7">1</text>
<text x="130.5" y="200.7">1</text>
<text x="167.6" y="200.7">1</text>
<text x="202.8" y="200.7">1</text>
<text x="86.4" y="207.7">3</text>
<text x="86.4" y="204.2">2</text>
<text x="130.5" y="207.7">3</text>
<text x="130.5" y="204.2">2</text>
<text x="167.6" y="207.7">3</text>
<text x="167.6" y="204.2">2</text>
<text x="202.8" y="207.7">3</text>
<text x="202.8" y="204.2">2</text>
</g>
<g font-size="3.2" fill="#00f">
<text x="87.9" y="68.7">1</text>
<text x="92.4" y="70.1">EN</text>
<text x="102.9" y="70.1">VMOT</text>
<text x="114.7" y="68.7">9</text>
<text x="183.2" y="68.7">1</text>
<text x="187.7" y="70.1">EN</text>
<text x="198.1" y="70.1">VMOT</text>
<text x="209.9" y="68.7">9</text>
<text x="87.9" y="72.2">2</text>
<text x="87.9" y="75.8">3</text>
<text x="92.4" y="73.7">M0</text>
<text x="92.4" y="77.2">M1</text>
<text x="104.9" y="73.7">GND</text>
<text x="108" y="77.2">2B</text>
<text x="114.7" y="72.2">10</text>
<text x="114.7" y="75.8">11</text>
<text x="183.2" y="72.2">2</text>
<text x="183.2" y="75.8">3</text>
<text x="187.7" y="73.7">M0</text>
<text x="187.7" y="77.2">M1</text>
<text x="200.2" y="73.7">GND</text>
<text x="203.2" y="77.2">2B</text>
<text x="209.9" y="72.2">10</text>
<text x="209.9" y="75.8">11</text>
<text x="87.9" y="79.3">4</text>
<text x="87.9" y="82.8">5</text>
<text x="92.4" y="80.7">M2</text>
<text x="108" y="80.7">1B</text>
<text x="114.7" y="79.3">12</text>
<text x="114.7" y="82.8">13</text>
<text x="183.2" y="79.3">4</text>
<text x="183.2" y="82.8">5</text>
<text x="187.7" y="80.7">M2</text>
<text x="203.2" y="80.7">1B</text>
<text x="209.9" y="79.3">12</text>
<text x="209.9" y="82.8">13</text>
<text x="87.9" y="86.4">6</text>
<text x="87.9" y="89.9">7</text>
<text x="92.4" y="84.2">RST</text>
<text x="92.4" y="87.8">SLP</text>
<text x="108" y="84.2">1A</text>
<text x="108" y="87.8">2A</text>
<text x="114.7" y="86.4">14</text>
<text x="114.7" y="89.9">15</text>
<text x="183.2" y="86.4">6</text>
<text x="183.2" y="89.9">7</text>
<text x="187.7" y="84.2">RST</text>
<text x="187.7" y="87.8">SLP</text>
<text x="203.2" y="84.2">1A</text>
<text x="203.2" y="87.8">2A</text>
<text x="209.9" y="86.4">14</text>
<text x="209.9" y="89.9">15</text>
<text x="87.9" y="93.4">8</text>
<text x="92.4" y="91.3">STP</text>
<text x="92.4" y="94.8">DIR</text>
<text x="104.9" y="94.8">GND</text>
<text x="106.6" y="91.3">FLT</text>
<text x="114.7" y="93.4">16</text>
<text x="183.2" y="93.4">8</text>
<text x="187.7" y="91.3">STP</text>
<text x="187.7" y="94.8">DIR</text>
<text x="200.2" y="94.8">GND</text>
<text x="201.9" y="91.3">FLT</text>
<text x="209.9" y="93.4">16</text>
<text x="86.2" y="135.7">1</text>
<text x="90.7" y="137.2">EN</text>
<text x="101.1" y="137.2">VMOT</text>
<text x="112.9" y="135.7">9</text>
<text x="183.2" y="134">1</text>
<text x="183.2" y="137.5">2</text>
<text x="187.7" y="135.4">EN</text>
<text x="198.1" y="135.4">VMOT</text>
<text x="209.9" y="134">9</text>
<text x="209.9" y="137.5">10</text>
<text x="86.2" y="139.3">2</text>
<text x="86.2" y="142.8">3</text>
<text x="90.7" y="140.7">M0</text>
<text x="103.1" y="140.7">GND</text>
<text x="112.9" y="139.3">10</text>
<text x="112.9" y="142.8">11</text>
<text x="183.2" y="141">3</text>
<text x="187.7" y="138.9">M0</text>
<text x="187.7" y="142.5">M1</text>
<text x="200.2" y="138.9">GND</text>
<text x="203.2" y="142.5">2B</text>
<text x="209.9" y="141">11</text>
<text x="86.2" y="146.3">4</text>
<text x="86.2" y="149.9">5</text>
<text x="90.7" y="144.2">M1</text>
<text x="90.7" y="147.7">M2</text>
<text x="106.2" y="144.2">2B</text>
<text x="106.2" y="147.7">1B</text>
<text x="112.9" y="146.3">12</text>
<text x="112.9" y="149.9">13</text>
<text x="183.2" y="144.6">4</text>
<text x="183.2" y="148.1">5</text>
<text x="187.7" y="146">M2</text>
<text x="187.7" y="149.5">RST</text>
<text x="203.2" y="146">1B</text>
<text x="203.2" y="149.5">1A</text>
<text x="209.9" y="144.6">12</text>
<text x="209.9" y="148.1">13</text>
<text x="86.2" y="153.4">6</text>
<text x="90.7" y="151.3">RST</text>
<text x="90.7" y="154.8">SLP</text>
<text x="106.2" y="151.3">1A</text>
<text x="106.2" y="154.8">2A</text>
<text x="112.9" y="153.4">14</text>
<text x="183.2" y="151.6">6</text>
<text x="183.2" y="155.2">7</text>
<text x="187.7" y="153">SLP</text>
<text x="203.2" y="153">2A</text>
<text x="209.9" y="151.6">14</text>
<text x="209.9" y="155.2">15</text>
<text x="86.2" y="156.9">7</text>
<text x="86.2" y="160.4">8</text>
<text x="90.7" y="158.3">STP</text>
<text x="90.7" y="161.9">DIR</text>
<text x="103.1" y="161.9">GND</text>
<text x="104.9" y="158.3">FLT</text>
<text x="112.9" y="156.9">15</text>
<text x="112.9" y="160.4">16</text>
<text x="183.2" y="158.7">8</text>
<text x="187.7" y="156.6">STP</text>
<text x="187.7" y="160.1">DIR</text>
<text x="200.2" y="160.1">GND</text>
<text x="201.9" y="156.6">FLT</text>
<text x="209.9" y="158.7">16</text>
</g>
<g font-size="2.5" fill="#00f">
<text x="468.8" y="128">D</text>
<text x="455.8" y="144.6">G</text>
<text x="468.8" y="146.7">S</text>
</g>
<g font-size="1.8" fill="#a54b4b">
<text x="508.7" y="50.6">+</text>
<text x="519.2" y="50.6">+</text>
<text x="508.7" y="57.7">+</text>
<text x="519.2" y="57.7">+</text>
<text x="508.7" y="64.7">+</text>
<text x="519.2" y="64.7">+</text>
<text x="508.7" y="73.5">+</text>
<text x="519.2" y="73.5">+</text>
<text x="508.7" y="82.4">+</text>
<text x="519.2" y="82.4">+</text>
<text x="508.7" y="91.2">+</text>
<text x="519.2" y="91.2">+</text>
<text x="508.7" y="98.2">+</text>
<text x="519.2" y="98.2">+</text>
<text x="508.7" y="105.3">+</text>
<text x="519.2" y="105.3">+</text>
<text x="508.7" y="114.1">+</text>
<text x="519.2" y="114.1">+</text>
<text x="508.7" y="122.9">+</text>
<text x="519.2" y="122.9">+</text>
<text x="508.7" y="131.7">+</text>
<text x="519.2" y="131.7">+</text>
<text x="508.7" y="140.6">+</text>
<text x="519.2" y="140.6">+</text>
</g>
</svg>
